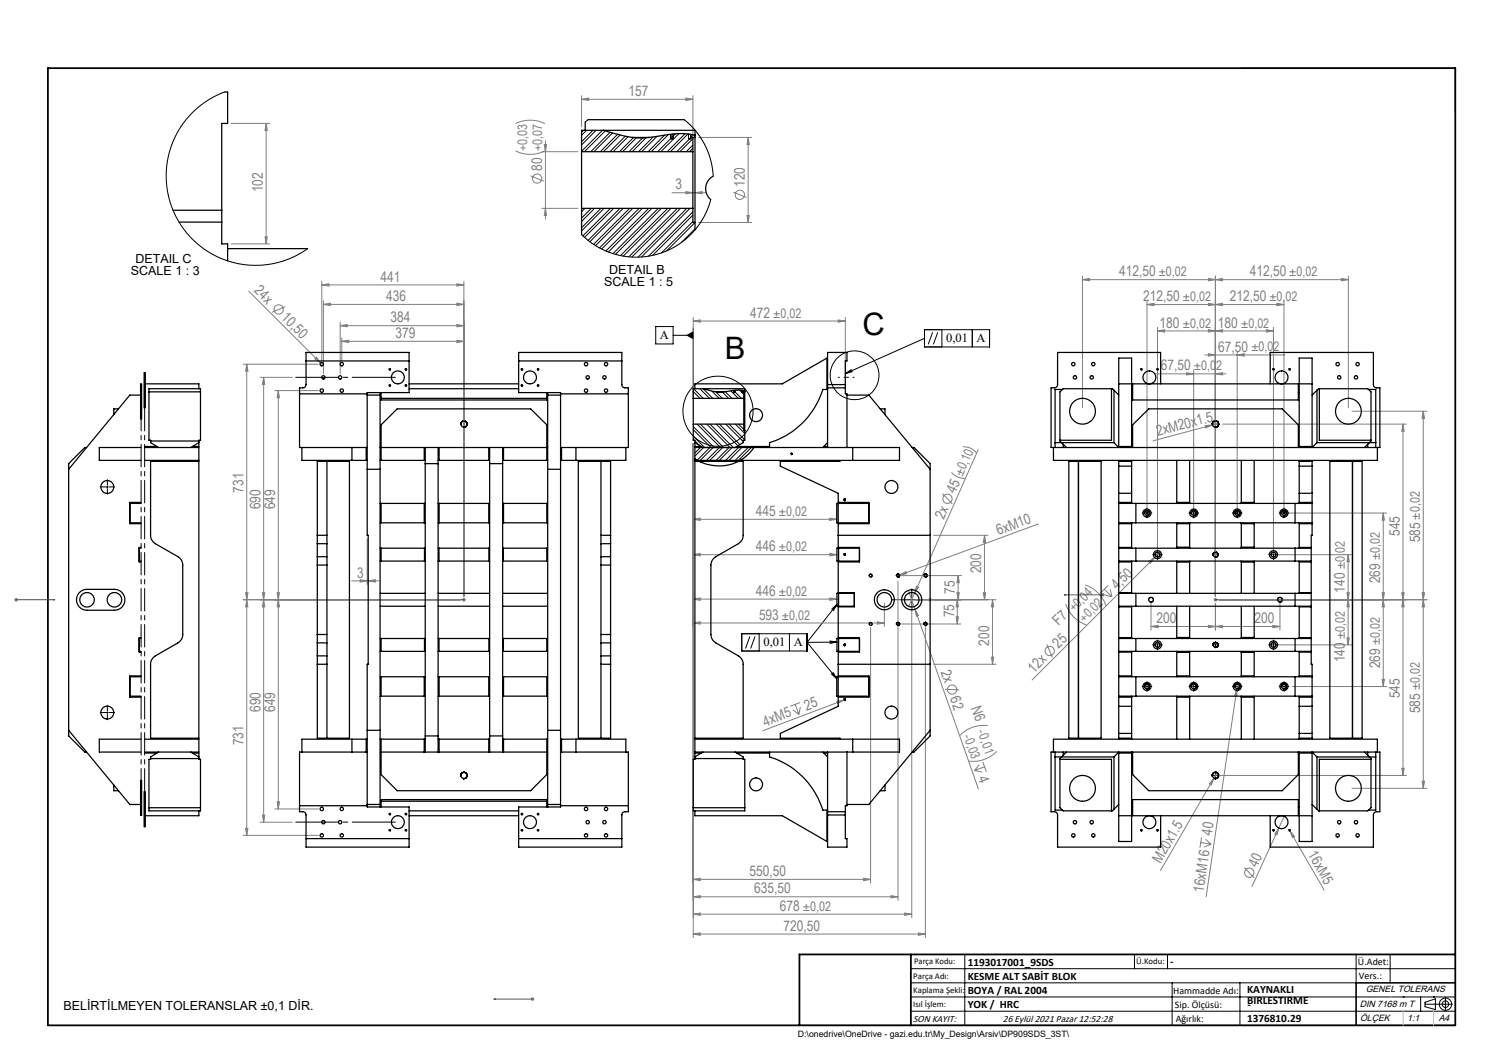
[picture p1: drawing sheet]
<svg xmlns="http://www.w3.org/2000/svg" width="420mm" height="297mm" viewBox="0 0 420 297" stroke-linecap="round" stroke-linejoin="round" font-family="sans-serif">
<g fill="none" stroke="#808080" stroke-width=".28">
<path d="M65.2 34.8h10.9M75.1 34.8v34M75.1 34.8l.3 2h-.6zM145.4 34.9a9.2 9.2 0 0 1 8.3 0M153.8 39.8v22M164 28l2.1-.3v.6zM164 27v8.8M164 28h31.4M193.5 27.7l1.9 .3-1.9 .3zM195.4 27v10.8M197.1 38.8h14.9M211 38.8l.3 2h-.6z"/>
<path d="M211 38.8v24M145.4 42.6a9.5 9.5 0 0 0 8.3 0M149.6 49.6l3.8 1.5M152.9 42.8h10.2M152.9 58.8h10.2M153.5 40.8h.7l-.4 2zM153.8 58.8l.4 2h-.7zM189.5 54.4h9.5M193.5 54l1.9 .4-1.9 .3zM196 54.4l2-.4v.7zM206.8 54.2l3.7 1.5M65.2 68.8h10.9"/>
<path d="M74.8 66.8h.6l-.3 2zM90.8 79.4v22.3M130.8 79.4v88.8M197.1 62.8h14.9M210.7 60.8h.6l-.3 2zM305.3 78.9l2-.4v.7zM305.3 77.9v37.1M305.3 78.9h75M340.9 78.5l1.9 .4-1.9 .3zM342.8 78.9l2-.4v.7zM342.8 77.9v90.3M378.4 78.5l1.9 .4-1.9 .3z"/>
<path d="M380.3 77.9v37.1M70.2 82.1l20.2 20.3M80.5 86.5l-3.7 1.6M90.8 80.4l2-.4v.7zM90.8 80.4h40M91.2 85.9l2-.4v.7zM91.2 85.9h39.6M91.2 84.8v20.6M96 91.9l1.9-.4v.7zM96 90.8v14.6M96 91.9h34.8M96.4 96.3l2-.3v.6z"/>
<path d="M96.4 95.3v6.4M96.4 96.3h34.4M128.9 96l1.9 .3-1.9 .3zM128.9 91.5l1.9 .4-1.9 .3zM128.9 85.5l1.9 .4-1.9 .3zM128.9 80l1.9 .4-1.9 .3zM195.5 90.6l2-.4v.7zM195.5 89.6v19.9M195.5 90.6h42.9M236.4 90.2l2 .4-2 .3zM238.4 89.6v18.8M323.5 85.9l2-.4v.7z"/>
<path d="M323.5 84.9v58.8M323.5 85.9h38.7M326.5 93.3l2-.3v.7zM326.5 92.3v63.1M326.5 93.3h32.7M340.9 85.5l1.9 .4-1.9 .3zM340.9 93l1.9 .3-1.9 .4zM340.9 99.8l1.9 .3-1.9 .3zM342.8 85.9l2-.4v.7zM342.8 93.3l2-.3v.7zM349 99.1v44.6M357.2 93l2 .3-2 .4z"/>
<path d="M359.2 92.3v63.1M360.2 85.5l2 .4-2 .3zM362.2 84.9v58.8M68.6 102.7h21.2M69.6 102.7l.4 2h-.7zM69.6 102.7v132.9M73.3 106.4h9.1M74.4 106.4v125.5M74.4 106.4l.3 2h-.7zM77.5 110.2h12.3M78.5 110.2l.3 2h-.6zM78.5 110.2v118"/>
<path d="M88.8 101.2l.5-.5 1.1 1.7zM90.4 102.4l.7 .6M325.8 105.4h20M334.7 105.1l2 .3-2 .4zM336.7 104.5v39.2M339.8 100.1h22.6M341.9 119.9l-16.7 4.5M342.8 105.4l2-.3v.7zM343.7 119.4l-1.8 .5M344.9 119.6h51.8M349 100.1l2-.3v.6zM381.4 116h21.1"/>
<path d="M395.7 119.6l.4 2h-.7zM395.7 119.6v99.1M401.5 116l.3 2h-.7zM401.5 116v106.4M195.5 125.2v139.3M265.9 139.2l2.7 2.9M268.4 133.2l2 1.5 1.8 .2M271.6 126l2.1 .4 1.7 1.3M275.9 126.9l-19.6 44.1M339.9 120l2-.1-1.8 .8zM103.6 152v12.8M195.5 156.5l2-.4v.7z"/>
<path d="M195.5 146.5l2-.3v.6zM195.5 156.5h40.6M195.5 146.5h40.5M234 146.2l2 .3-2 .3zM234.1 156.1l2 .4-2 .3zM263.3 151h15.4M277.7 151l.3 2h-.6zM277.7 151v18.2M292.9 147.8l-39.1 14.4M324 158.4l1.7-1.2-1.2 1.7zM327.3 155.6l-36.2 36.2M360.2 156.5h21"/>
<path d="M363.1 144.7h28.1M380.3 156.5l.3 1.9h-.7zM380.3 156.5v25.4M390.2 144.7l.3 2h-.6zM390.2 144.7v48.9M4.1 169.2h.9M4.2 168.8l.7 .7M4.6 168.7v1M4.9 168.8l-.7 .7M68.6 169.2h61.3M69.3 167.2h.7l-.4 2zM69.6 169.2l.3 2h-.6z"/>
<path d="M74 167.2h.7l-.3 2zM74.4 169.2l.3 2h-.7zM78.2 167.2h.6l-.3 2zM78.5 169.2l.3 2h-.6zM99.2 163.8h7.7M101.6 163.5l2 .3-2 .4zM103.9 163.8l2-.3v.7zM130.4 169.2h.9M130.5 168.8l.7 .7M130.8 168.7v1M131.2 168.8l-.7 .7M195.5 169l2-.3v.6z"/>
<path d="M195.5 175.7l2-.3v.6zM195.5 169h40.6M195.5 175.7h53.9M234.1 168.7l2 .3-2 .3zM245.6 177v72.1M247.4 175.4l2 .3-2 .3zM249.4 170.2v6.5M253.3 164v89.9M253.8 162.2l1.7-1 .2 .6zM253.8 162.2l-.9 .3M254.3 162.3h17M254.3 176h16.7"/>
<path d="M256.2 166.5l19.8 56M257.2 170.2v88.7M258.1 171.8l1 1.8-.6 .2zM258.2 169.2h22.8M258.5 165.3l.6 .3-1.1 1.7zM261 177v87.5M262 168.8l.7 .7M262.4 168.7v1M262.7 168.8l-.7 .7M269.7 174h.6l-.3 2zM269.9 167.2h.7l-.3 2zM270 169.2v6.8"/>
<path d="M270 169.2l.3 2h-.6zM270.3 162.3v6.9M270.3 162.3l.3 2.1h-.7zM277.4 167.2h.6l-.3 2zM280 169.2v18.2M280 169.2l.3 2h-.7zM300.6 170.4a9.3 9.3 0 0 0 5.9 5.9M306.1 165a9.3 9.3 0 0 1 5.8 5.8M310.6 167.8h.9M310.7 167.4l.7 .7M311 167.3v1M311.4 167.4l-.7 .7"/>
<path d="M311.5 166.2l2.1 2.1M311.6 167.8l2 .5M312.6 165.1l-2.2 2.1M313.2 166.2l.4 2.1M324.7 176.7l2-.3v.7zM324.7 170.2v7.5M324.7 176.7h36.3M340.9 176.4l1.9 .3-1.9 .4zM342.3 169.2h1.1M342.5 168.8l.7 .7M342.8 176.7l2-.3v.7zM342.8 168.7v1"/>
<path d="M342.8 170.2v7.5M343.2 168.8l-.7 .7M343.9 169.2h58.6M359 176.4l2 .3-2 .4zM361 170.2v7.5M379.9 167.2h.7l-.3 2zM379.9 179.9h.7l-.3 2zM380.3 169.2l.3 2h-.7zM389.9 167.2h.6l-.3 2zM390.2 169.2l.3 2h-.6zM395.4 167.2h.7l-.4 2zM395.7 169.2l.4 2h-.7z"/>
<path d="M401.1 167.2h.7l-.3 2zM401.5 169.2l.3 2h-.7zM224.3 198.7l1.1 2.8M225.7 198.2l-2.8 1M225.7 199.4l-.3 2.1M236.1 197.8l2-.4-1.8 1zM238.1 197.4l-22.9 8.7M238.5 197.3l-.4 .1M263.3 187.4h17.7M266.6 194.4l3.9 .2M279.6 185.3h.7l-.3 2.1zM295.3 181.7l1.6 3.8"/>
<path d="M348.9 194.3v2.1l-.6-.1zM348.9 194.3l-8.7 58.6M349.1 192.9l-.2 1.4M360.2 181.9h21M364.5 193.6h26.7M389.9 191.6h.6l-.3 2zM223.7 200.2l1.7 1.3M274.9 217.3l2.1 .5M276.2 215.6l-1.3 1.7M277.2 214.9l1 2.8M277.7 216.3l-2.8 1M278.6 204.7a9 9 0 0 0-7.8 2.7"/>
<path d="M281.2 211.9a9.3 9.3 0 0 1-7.9 2.8M342.4 219.5l-.7 1.9-.6-.3zM342.4 219.5l-15.1 26M343.3 217.9l-.9 1.6M343.9 218.7h52.8M395.4 216.7h.7l-.4 2zM68.6 235.6h21.2M69.3 233.6h.6l-.3 2zM73.3 231.9h9.1M74 229.9h.7l-.3 2zM77.5 228.2h12.3M78.2 226.2h.6l-.3 2z"/>
<path d="M338.7 237.7l2.9 .4M338.9 236.2l-.4 2.9M340 236.7l1.6 1.4M341.6 238.1l-1.9 .8M360.7 233.5l-.5 2-.6-.3zM360.7 233.5l-7.6 16.5M362.2 230.3l-1.5 3.2M363.6 234l.3 .4M363.9 234.4l1.3 1.5-.6 .4zM363.9 234.4l9.6 16.7M381.4 222.4h21.1M401.1 220.3h.7l-.3 2.1z"/>
<path d="M195.5 257.8l2-.3v.7zM195.5 252.9l2-.3v.7zM195.5 248l2-.3v.7zM195.5 257.8h61.7M195.5 252.9h57.8M195.5 248h50.1M243.6 247.7l2 .3-2 .4zM251.3 252.6l2 .3-2 .4zM255.2 257.5l2 .3-2 .4zM351 244.7l2.8 2.9M195.5 263.5l2-.4v.7zM195.5 263.5h65.5"/>
<path d="M259 263.1l2 .4-2 .3zM149.7 281.8h1M149.9 281.4l.7 .7M150.2 281.3v1M150.6 281.4l-.7 .7"/>
<circle cx="151.5" cy="50.4" r="1.3"/>
<circle cx="208.7" cy="55" r="1.31"/>
<circle cx="78.6" cy="87.3" r="1.31"/>
<circle cx="267.2" cy="140.7" r="1.31"/>
<circle cx="268.5" cy="194.5" r="1.31"/>
<circle cx="296.1" cy="183.6" r="1.31"/>
<circle cx="352.4" cy="246.2" r="1.31"/>
</g>
<g fill="none" stroke="#000" stroke-width=".28">
<path d="M350.2 19.2h60.3v12.6M189.9 37.8v1.4h-.7v-1.3M194.2 37.8v1.4h.7v-1.3M185 92.1h4.9v4.9h-4.9zM189.9 94.6h5.6M193.8 94.6l1.7-1v1.9zM195.5 92.6v19.8M260.8 93h18.3v4.9h-18.3zM260.8 95.4l-22.4 10M263.1 93.7l-1.3 3.4M264.5 93.7l-1.2 3.4M265.7 93v4.9"/>
<path d="M274.2 93v4.9M39.6 108.3v10M39.8 108.3v10M40 108.3v10M40.6 105.1v10M40.8 105.1v10M41 105.1v10M109.7 108.8a.22 .22 0 0 1 .2-.3 .22 .22 0 0 1 .2 .2 .22 .22 0 0 1-.2 .2M109.7 104.2a.22 .22 0 0 1 .2-.3 .22 .22 0 0 1 .2 .3 .22 .22 0 0 1-.2 .2M114.3 108.8a.22 .22 0 0 1 .2-.3 .22 .22 0 0 1 .2 .2 .22 .22 0 0 1-.3 .2M114.3 104.2a.22 .22 0 0 1 .1-.3 .22 .22 0 0 1 .3 .3 .22 .22 0 0 1-.3 .2M130 119.9a.91 .91 0 0 1 .7-1.2 .91 .91 0 0 1 1 1 .91 .91 0 0 1-1.1 .8"/>
<path d="M147 108.8a.22 .22 0 0 1 .2-.3 .22 .22 0 0 1 .2 .3 .22 .22 0 0 1-.3 .1M147 104.2a.22 .22 0 0 1 .2-.3 .22 .22 0 0 1 .2 .3 .22 .22 0 0 1-.3 .2M151.6 108.8a.22 .22 0 0 1 .2-.3 .22 .22 0 0 1 .2 .3 .22 .22 0 0 1-.3 .1M151.6 104.2a.22 .22 0 0 1 .1-.3 .22 .22 0 0 1 .3 .3 .22 .22 0 0 1-.3 .2M207.3 110.1v.6h-.3v-.6M209.2 110.1v.6h.3v-.6M240.1 104.2l-1.7 1.2M240.4 104.8l-2 .6M321.7 104.2a.22 .22 0 0 1 .2-.3 .22 .22 0 0 1 .2 .3 .22 .22 0 0 1-.2 .2M326.2 104.2a.22 .22 0 0 1 .2-.3 .22 .22 0 0 1 .3 .3 .22 .22 0 0 1-.3 .2M341.9 119.9a.91 .91 0 0 1 .8-1.2 .91 .91 0 0 1 1 1 .91 .91 0 0 1-1.1 .8M342.6 119.6h.5"/>
<path d="M342.8 119.4v.4M359 104.2a.22 .22 0 0 1 .2-.3 .22 .22 0 0 1 .2 .3 .22 .22 0 0 1-.2 .2M363.5 104.2a.22 .22 0 0 1 .2-.3 .22 .22 0 0 1 .3 .3 .22 .22 0 0 1-.3 .2M30.1 137.4h.4M30.3 137.1v.5M223.1 128.1a.24 .24 0 0 1 .2-.3 .24 .24 0 0 1 .2 .3 .24 .24 0 0 1-.3 .2M238.1 141a.24 .24 0 0 1 .2-.2 .24 .24 0 0 1 .2 .2 .24 .24 0 0 1-.3 .2M238.1 156.5a.22 .22 0 0 1 .2-.3 .22 .22 0 0 1 .2 .3 .22 .22 0 0 1-.3 .2M322.8 144.9a.72 .72 0 0 1 .7-.9 .72 .72 0 0 1 .7 .8 .72 .72 0 0 1-.9 .6M323.3 144.7h.4M323.5 144.5v.5M325.8 156.6a.73 .73 0 0 1 .7-.9 .73 .73 0 0 1 .7 .9 .73 .73 0 0 1-.9 .6"/>
<path d="M326.2 156.5h.5M326.5 156.2v.5M336 144.9a.72 .72 0 0 1 .6-.9 .72 .72 0 0 1 .8 .8 .72 .72 0 0 1-.9 .6M336.5 144.7h.4M336.7 144.5v.5M342.1 156.6a.74 .74 0 0 1 .7-.9 .74 .74 0 0 1 .8 .8 .74 .74 0 0 1-.9 .7M342.6 156.5h.5M342.8 156.2v.5M348.3 144.9a.73 .73 0 0 1 .6-.9 .73 .73 0 0 1 .8 .7 .73 .73 0 0 1-.9 .7M348.8 144.7h.4M349 144.5v.5M358.5 156.6a.74 .74 0 0 1 .6-.9 .74 .74 0 0 1 .8 .8 .74 .74 0 0 1-.9 .7"/>
<path d="M359 156.5h.4M359.2 156.2v.5M361.5 144.9a.72 .72 0 0 1 .6-.9 .72 .72 0 0 1 .8 .7 .72 .72 0 0 1-.9 .7M361.9 144.7h.5M362.2 144.5v.5M209.2 178.7h18.4v4.9h-18.4zM211.5 179.5l-1.2 3.4M213 179.5l-1.3 3.4M214.1 178.7v4.9M222.7 178.7v4.9M236.1 170.5l-8.5 10.7M236.1 170.5l-1 1.7"/>
<path d="M236.1 170.5l-1.5 1.3M245.1 176.1a.44 .44 0 0 1 .4-.5 .44 .44 0 0 1 .5 .4 .44 .44 0 0 1-.5 .4M245.1 162.5a.45 .45 0 0 1 .4-.6 .45 .45 0 0 1 .5 .5 .45 .45 0 0 1-.5 .4M252.9 162.5a.47 .47 0 0 1 .4-.6 .47 .47 0 0 1 .5 .5 .47 .47 0 0 1-.6 .4M252.9 176.1a.45 .45 0 0 1 .4-.6 .45 .45 0 0 1 .5 .5 .45 .45 0 0 1-.6 .4M253.1 176h.4M253.1 162.3h.4M253.3 162.1v.5M253.3 175.8v.4M256.9 169.2h.5M257.2 168.9v.5M260.6 176.1a.45 .45 0 0 1 .4-.6 .45 .45 0 0 1 .5 .5 .45 .45 0 0 1-.6 .4"/>
<path d="M260.6 162.5a.47 .47 0 0 1 .4-.6 .47 .47 0 0 1 .5 .5 .47 .47 0 0 1-.6 .4M260.8 176h.5M260.8 162.3h.5M261 162.1v.5M261 175.8v.4M324 169.4a.72 .72 0 0 1 .6-1 .72 .72 0 0 1 .8 .8 .72 .72 0 0 1-.9 .7M360.3 169.4a.72 .72 0 0 1 .7-.9 .72 .72 0 0 1 .7 .7 .72 .72 0 0 1-.9 .7M227.6 181.2l8.4 10.2M234.1 180.8l2 .3M234.5 190.1l1.5 1.3M235 189.7l1 1.7M236.1 181.1l-8.5 .1"/>
<path d="M236.1 181.1l-2 .4M238.1 197.4a.24 .24 0 0 1 .2-.3 .24 .24 0 0 1 .2 .3 .24 .24 0 0 1-.3 .2M238.1 182a.22 .22 0 0 1 .1-.3 .22 .22 0 0 1 .3 .2 .22 .22 0 0 1-.3 .2M322.8 193.8a.73 .73 0 0 1 .7-.9 .73 .73 0 0 1 .8 .8 .73 .73 0 0 1-1 .6M323.3 193.6h.4M323.5 193.4v.4M325.8 182.1a.73 .73 0 0 1 .6-.9 .73 .73 0 0 1 .8 .8 .73 .73 0 0 1-.9 .6M326.2 181.9h.5M326.5 181.7v.4M336 193.8a.73 .73 0 0 1 .7-.9 .73 .73 0 0 1 .8 .8 .73 .73 0 0 1-1 .6M336.5 193.6h.4M336.7 193.4v.4"/>
<path d="M342.1 182.1a.74 .74 0 0 1 .6-1 .74 .74 0 0 1 .9 .8 .74 .74 0 0 1-.9 .7M342.6 181.9h.5M342.8 181.7v.4M348.3 193.8a.74 .74 0 0 1 .6-.9 .74 .74 0 0 1 .8 .8 .74 .74 0 0 1-.9 .6M348.8 193.6h.4M349 193.4v.4M358.5 182.1a.74 .74 0 0 1 .6-1 .74 .74 0 0 1 .8 .8 .74 .74 0 0 1-.9 .7M359 181.9h.4M359.2 181.7v.4M361.5 193.8a.73 .73 0 0 1 .6-.9 .73 .73 0 0 1 .8 .8 .73 .73 0 0 1-.9 .6M361.9 193.6h.5M362.2 193.4v.4"/>
<path d="M30.1 201h.4M30.3 200.8v.4M130 219a.92 .92 0 0 1 .7-1.2 .92 .92 0 0 1 1.1 1 .92 .92 0 0 1-1.2 .8M341.9 219a.92 .92 0 0 1 .8-1.2 .92 .92 0 0 1 1 1 .92 .92 0 0 1-1.1 .8M342.6 218.7h.5M342.8 218.5v.4M39.6 220.1v10M39.8 220.1v10M40 220.1v10zM40.6 223.2v10M40.8 223.2v10M41 223.2v10"/>
<path d="M109.7 229.7a.22 .22 0 0 1 .2-.3 .22 .22 0 0 1 .2 .2 .22 .22 0 0 1-.2 .2M109.7 234.2a.22 .22 0 0 1 .2-.3 .22 .22 0 0 1 .2 .3 .22 .22 0 0 1-.2 .2M114.3 229.7a.22 .22 0 0 1 .1-.3 .22 .22 0 0 1 .3 .2 .22 .22 0 0 1-.3 .2M114.3 234.2a.22 .22 0 0 1 .1-.3 .22 .22 0 0 1 .3 .3 .22 .22 0 0 1-.3 .2M147 229.7a.22 .22 0 0 1 .2-.3 .22 .22 0 0 1 .2 .2 .22 .22 0 0 1-.3 .2M147 234.2a.22 .22 0 0 1 .2-.3 .22 .22 0 0 1 .2 .3 .22 .22 0 0 1-.3 .2M151.6 229.7a.22 .22 0 0 1 .1-.3 .22 .22 0 0 1 .3 .2 .22 .22 0 0 1-.3 .2M151.6 234.2a.22 .22 0 0 1 .1-.3 .22 .22 0 0 1 .3 .3 .22 .22 0 0 1-.3 .2M321.7 234.2a.22 .22 0 0 1 .2-.3 .22 .22 0 0 1 .2 .3 .22 .22 0 0 1-.2 .2M326.2 234.2a.22 .22 0 0 1 .2-.3 .22 .22 0 0 1 .3 .3 .22 .22 0 0 1-.3 .2M359 234.2a.22 .22 0 0 1 .2-.3 .22 .22 0 0 1 .2 .3 .22 .22 0 0 1-.2 .2M363.5 234.2a.22 .22 0 0 1 .2-.3 .22 .22 0 0 1 .3 .3 .22 .22 0 0 1-.3 .2"/>
<path d="M256.9 273.2h153.6M256.9 277.2h153.6M272.1 269.2v20M320 269.2v4M329.3 269.2v4M330.6 277.2v12M349.7 277.2v12M382.5 269.2v20M392.1 269.2v8M225.5 289.2h185M256.9 281.2h153.6M256.9 285.2h153.6"/>
<path d="M395.8 281.2h.1M400.7 281.2v4M402 283.2h7.7M402 282.7l2.9-1v3.1l-2.9-.9zM404.4 281.2h.1M407.7 281.3v3.8"/>
<circle cx="202.5" cy="116" r="9.9"/>
<circle cx="241" cy="105.9" r="6.9"/>
<circle cx="407.7" cy="283.2" r=".93"/>
<circle cx="407.7" cy="283.2" r="1.74"/>
</g>
<g fill="none" stroke="#00f" stroke-width=".28">
<path d="M4.4 169.2h.3zM4.6 169.2h.1M4.6 169.2h10.9M15.5 169.2h-.6h.6M125.4 169.2h5.4M125.4 169.2h.5h-.5M130.7 169.2h.3zM130.8 169.2h.1M251.5 169.2h.5h-.5M251.5 169.2h10.9M262.2 169.2h.3zM262.4 169.2h.1"/>
<path d="M300.2 167.8h.5h-.5M300.2 167.8h10.8M310.9 167.8h.3zM311 167.8h.1M342.7 169.2h.3zM342.8 169.2h.1M342.8 169.2h5.5M348.3 169.2h-.6h.6M139.3 281.8h10.9M139.3 281.8h.6h-.6M150.1 281.8h.3zM150.2 281.8h.1"/>
</g>
<g fill="none" stroke="#000" stroke-width=".28" stroke-dasharray="15.2 1.3 1.3 1.3">
<path d="M342.4 119.6h-.6M342.9 119.2v-.7M343.3 119.6h.6M29.8 137.3h-1.6M30.3 136.9v-1.6M30.3 137.8v1.6M30.7 137.3h1.6M342.9 120.1v.6M323.1 144.7h-.9M323.5 144.2v-.9M323.5 145.2v.9M324 144.7h.9"/>
<path d="M326 156.4h-.9M326.5 156v-.9M326.5 156.9v.9M327 156.4h.9M336.3 144.7h-.9M336.7 144.2v-.9M336.7 145.2v.9M337.2 144.7h.9M342.4 156.4h-.4M342.9 156v-.4M342.9 156.9v.4M343.3 156.4h.4"/>
<path d="M348.5 144.7h-.9M349 144.2v-.9M349 145.2v.9M349.5 144.7h.9M358.8 156.4h-.9M359.2 156v-.9M359.2 156.9v.9M359.7 156.4h.9M361.7 144.7h-.9M362.2 144.2v-.9M362.2 145.2v.9M362.6 144.7h.9"/>
<path d="M252.9 162.3h-.2M252.9 176h-.2M253.3 161.9v-.2M253.3 162.8v.1M253.3 175.5v-.1M253.3 176.4v.2M253.8 162.3h.1M253.8 176h.1M256.7 169.2h-2.6M257.2 168.7v-2.6M257.2 169.6v2.6M257.6 169.2h2.6"/>
<path d="M260.6 176h-.2M260.6 162.3h-.2M261.1 175.5v-.1M261.1 176.4v.2M261.1 161.9v-.2M261.1 162.8v.1M261.5 176h.2M261.5 162.3h.2M323.1 193.6h-.9M323.5 193.2v-1M323.5 194.1v.9M324 193.6h.9"/>
<path d="M326 181.9h-.9M326.5 181.4v-.9M326.5 182.3v.9M327 181.9h.9M336.3 193.6h-.9M336.7 193.2v-1M336.7 194.1v.9M337.2 193.6h.9M342.4 181.9h-.4M342.9 181.4v-.4M342.9 182.3v.4M343.3 181.9h.4"/>
<path d="M348.5 193.6h-.9M349 193.2v-1M349 194.1v.9M349.5 193.6h.9M358.8 181.9h-.9M359.2 181.4v-.9M359.2 182.3v.9M359.7 181.9h.9M361.7 193.6h-.9M362.2 193.2v-1M362.2 194.1v.9M362.6 193.6h.9"/>
<path d="M29.8 201h-1.6M30.3 200.5v-1.6M30.3 201.4v1.6M30.7 201h1.6M342.4 218.7h-.6M342.9 218.2v-.6M342.9 219.2v.6M343.3 218.7h.6"/>
</g>
<path d="M111.5 106.4h-28.1M83.4 231.9h28.1" fill="none" stroke="#000" stroke-width=".28" stroke-dasharray="15.2 1.3 1.3 1.3" stroke-dashoffset="3.1"/>
<path d="M236.5 106.4h4.4" fill="none" stroke="#000" stroke-width=".28" stroke-dasharray="15.2 1.3 1.3 1.3" stroke-dashoffset="14.9"/>
<path d="M39.8 108.3v121.8" fill="none" stroke="#000" stroke-width=".28" stroke-dasharray="6.3 1.3 1.3 1.3" stroke-dashoffset="3.2"/>
<path d="M40.8 105.1v128.1" fill="none" stroke="#000" stroke-width=".28" stroke-dasharray="6.3 1.3 1.3 1.3" stroke-dashoffset=".1"/>
<path d="M410.5 277.2h-28v12" fill="none" stroke="#000" stroke-width=".35"/>
<path d="M13.5 19.2h397v270h-397zM256.9 269.2v20M410.5 269.2h-185v20" fill="none" stroke="#000" stroke-width=".5"/>
<path d="M392.1 281.2h.1M395.8 285.2v4M404.4 285.2v4" fill="none" stroke="#c0c0c0" stroke-width=".28"/>
<path d="M193.8 94.6l1.7-1v1.9z" fill="#000"/>
<g fill="#00f">
<path d="M347.7 169.2h.6zM342.7 169.2h.3z"/>
<path d="M125.4 169.2h.5zM130.7 169.2h.3zM150.1 281.8h.3zM139.3 281.8h.6zM4.4 169.2h.3zM14.9 169.2h.6z"/>
<path d="M310.9 167.8h.3zM300.2 167.8h.5z"/>
<path d="M262.2 169.2h.3zM251.5 169.2h.5z"/>
</g>
<g fill="#808080">
<path d="M88.8 101.2l.5-.5 1.1 1.7z"/>
<path d="M339.9 120l2-.1-1.8 .8z"/>
<path d="M253.8 162.2l1.7-1 .2 .6z"/>
<path d="M236.1 197.8l2-.4-1.8 1z"/>
<path d="M324 158.4l1.7-1.2-1.2 1.7z"/>
<path d="M342.4 219.5l-.7 1.9-.6-.3z"/>
<path d="M360.7 233.5l-.5 2-.6-.3z"/>
<path d="M258.5 165.3l.6 .3-1.1 1.7z"/>
<path d="M348.9 194.3v2.1l-.6-.1z"/>
<path d="M258.1 171.8l1 1.8-.6 .2z"/>
<path d="M363.9 234.4l1.3 1.5-.6 .4z"/>
<path d="M103.9 163.8l2-.3v.7zM101.6 163.5l2 .3-2 .4z"/>
<path d="M342.8 105.4l2-.3v.7zM334.7 105.1l2 .3-2 .4zM340.9 85.5l1.9 .4-1.9 .3zM323.5 85.9l2-.4v.7zM340.9 78.5l1.9 .4-1.9 .3zM305.3 78.9l2-.4v.7zM340.9 93l1.9 .3-1.9 .4zM326.5 93.3l2-.3v.7zM340.9 176.4l1.9 .3-1.9 .4zM324.7 176.7l2-.3v.7zM236.4 90.2l2 .4-2 .3zM195.5 90.6l2-.4v.7zM234.1 156.1l2 .4-2 .3zM195.5 156.5l2-.4v.7zM128.9 96l1.9 .3-1.9 .3zM96.4 96.3l2-.3v.6zM128.9 91.5l1.9 .4-1.9 .3zM96 91.9l1.9-.4v.7zM128.9 85.5l1.9 .4-1.9 .3zM91.2 85.9l2-.4v.7zM128.9 80l1.9 .4-1.9 .3zM90.8 80.4l2-.4v.7z"/>
<path d="M340.9 99.8l1.9 .3-1.9 .3zM349 100.1l2-.3v.6zM342.8 85.9l2-.4v.7zM360.2 85.5l2 .4-2 .3zM342.8 78.9l2-.4v.7zM378.4 78.5l1.9 .4-1.9 .3zM342.8 93.3l2-.3v.7zM357.2 93l2 .3-2 .4zM342.8 176.7l2-.3v.7zM359 176.4l2 .3-2 .4zM195.5 257.8l2-.3v.7zM255.2 257.5l2 .3-2 .4zM195.5 252.9l2-.3v.7zM251.3 252.6l2 .3-2 .4zM195.5 263.5l2-.4v.7zM259 263.1l2 .4-2 .3zM195.5 146.5l2-.3v.6zM234 146.2l2 .3-2 .3zM195.5 169l2-.3v.6zM234.1 168.7l2 .3-2 .3zM195.5 175.7l2-.3v.6zM247.4 175.4l2 .3-2 .3zM195.5 248l2-.3v.7zM243.6 247.7l2 .3-2 .4zM164 28l2.1-.3v.6zM193.5 27.7l1.9 .3-1.9 .3z"/>
<path d="M196 54.4l2-.4v.7zM193.5 54l1.9 .4-1.9 .3z"/>
<path d="M74.8 66.8h.6l-.3 2zM75.1 34.8l.3 2h-.6z"/>
<path d="M389.9 167.2h.6l-.3 2zM390.2 144.7l.3 2h-.6zM395.4 167.2h.7l-.4 2zM395.7 119.6l.4 2h-.7zM401.1 167.2h.7l-.3 2zM401.5 116l.3 2h-.7zM379.9 167.2h.7l-.3 2zM380.3 156.5l.3 1.9h-.7zM74 229.9h.7l-.3 2zM74.4 169.2l.3 2h-.7zM78.2 167.2h.6l-.3 2zM78.5 110.2l.3 2h-.6zM69.3 167.2h.7l-.4 2zM69.6 102.7l.4 2h-.7zM210.7 60.8h.6l-.3 2zM211 38.8l.3 2h-.6z"/>
<path d="M380.3 169.2l.3 2h-.7zM379.9 179.9h.7l-.3 2zM390.2 169.2l.3 2h-.6zM389.9 191.6h.6l-.3 2zM395.7 169.2l.4 2h-.7zM395.4 216.7h.7l-.4 2zM401.5 169.2l.3 2h-.7zM401.1 220.3h.7l-.3 2.1zM270.3 162.3l.3 2.1h-.7zM269.9 167.2h.7l-.3 2zM277.7 151l.3 2h-.6zM277.4 167.2h.6l-.3 2zM280 169.2l.3 2h-.7zM279.6 185.3h.7l-.3 2.1zM270 169.2l.3 2h-.6zM269.7 174h.6l-.3 2zM74.4 106.4l.3 2h-.7zM74 167.2h.7l-.3 2zM78.5 169.2l.3 2h-.6zM78.2 226.2h.6l-.3 2zM69.6 169.2l.3 2h-.6zM69.3 233.6h.6l-.3 2zM153.5 40.8h.7l-.4 2zM153.8 58.8l.4 2h-.7z"/>
</g>
<g fill="none" stroke="#000" stroke-width=".35">
<path d="M63.3 26h.9v8.8h-1.7v24.5M165.1 34.4v2.4M165.8 33.8h27.2M170.2 36.8l6.1 1.6 2.1 .4M178.4 38.8l1.6 .1 3.1-.1M178.4 38.8h4.7M196 38.1a25.4 25.4 0 0 0-10.5 .3l-2.4 .4M196 38.8v24M196 38.8v-2h-32v6M196 38.8h-.6v4M48.8 59.3h13.7M62.5 59.3v3.3"/>
<path d="M164 42.8v16M164 58.8v7.4M164 58.8h31.4M164 42.8h31.4M195.4 42.8v16M195.4 58.8v4h.6M201.2 49.7a4 4 0 0 0-.7 6.6M50.5 62.6h12M62.5 62.6v6.2h1.7v4.8M64.2 70.1h22.6M196 62.8v2M33.4 115.3h-1.3v1.6"/>
<path d="M39.8 111.4h-3.2l-17.2 21M40.8 108.3h15.3v1.3M42 110.5h14.6M84.5 111.1h19.1M86.3 101.8h29.1M103.6 111.4h3.6M107.2 110.7v116.9M107.5 110.7v2.1h46.7v-2.1M107.5 112.4h46.7M115.4 108.3h30.9M115.4 109.6h30.9M146.3 101.8h29.1"/>
<path d="M154.5 111.4h3.6M154.5 110.7v116.9M158.1 111.1h19.1M195.5 112.4v7.2M195.5 119.6v4.6h.5v1.7h1.8M195.5 119.6h14.3M195.5 112.4h14.3M196 109.6v-1.3h24.7l12.6-7.3v8.9M198.3 109.6l3.8 .9M202.1 110.5h2.1M209.8 112.4v7.2M209.8 119.6v1.9h.3"/>
<path d="M210.1 110.2l-1.6-.2-4.3 .5M210.1 110.5v11M210.1 110.5v-.9h-14.6v2.8M210.1 110.5h-.3v1.9M233.4 109.9h-1.3a22.7 22.7 0 0 1-15 14.9v1.4M233.4 108.5v.9M233.4 109.4h5M233.4 108.5v-9.1h5.5v2.4h-.5v6.7M233.4 109.4v16.8M233.4 108.5h5M238.4 108.5v.9M238.4 109.4v1.7h.5v15.1"/>
<path d="M238.9 111.4h6.2l17.3 21M248.3 115.3h1.3v1.6M299.6 109.9h-2v14.9M313.5 109.6v14.6h-14.5M314.2 110.1l-.4-.5h-13.9l-.9 .9v13.9l1.8 1.8M314.2 110.1v14.7M314.2 110.1l1.4 1.3M315.6 108.3h3.6M319.2 110.7h.3M319.5 108.3h46.7v4.5h-46.7zM327.4 108.3v-8.9h-29.1v9.1a.9 .9 0 0 1-.9 .9h-.9v16.8h92.7v-16.8h-.9a.9 .9 0 0 1-.9-.9v-9.1h-29.1v8.9M366.2 110.7h.3"/>
<path d="M366.5 108.3h3.6M371.5 110.1l.4-.5h13.9l.9 .9v13.9l-1.8 1.8M371.5 110.1v14.7M371.5 110.1l-1.4 1.3M372.1 109.6v14.6h14.6M386 109.9h2.1v14.9M24.4 126.2h-.5l-4.5 4.6v76.8l4.5 4.5h.5M39.8 126.2h-11.8v3.7h11.8M40.8 125.9h3.5M40.8 126.2h15.3v3.7h-15.3M42.5 130.1h13.6v78.1h-13.6v-20.8a2.69 2.69 0 0 1 1.3-2.4l6.4-3.7a2.7 2.7 0 0 0 1.3-2.3v-19.6a2.69 2.69 0 0 0-1.3-2.4l-6.4-3.7a2.91 2.91 0 0 1-1.3-2.3zM42.5 124.4h13.6"/>
<path d="M54.3 125.9h1.8v-1.7h.5v-14.6h-14.6v14.6h.5v.6l2.2 1.4M56.1 124.8l-2.3 1.4M85.2 126.2v3.7h18.4M92.2 130.1v20.9M99.3 126.2v3.7M103.3 126.2v3.7M103.6 126.2h-19.1v-16.8h.9a.9 .9 0 0 0 .9-.9v-9.1h29.1v11.3h-11.8v40.3h.3v36.4h-.3v40.2h11.8v11.3h-29.1v-9a.9 .9 0 0 0-.9-1h-.9v-16.8h19.1M103.6 132.4h3.6M107.2 126.2h47.3M107.2 129.9h12.7M107.5 129.9v-10.1l4.5-4.5h37.7l4.5 4.5v10.1M119.7 126.2v3.7"/>
<path d="M119.9 126.2v85.9M119.9 130.8h3.7M123.6 129.9h14.5M123.6 126.2v85.9M123.9 126.2v3.7M137.9 126.2v3.7M138.1 130.8h3.7M138.1 126.2v85.9M141.8 129.9h12.7M141.8 126.2v85.9M142 126.2v3.7M154.5 132.4h3.6"/>
<path d="M158.1 126.2h19.1v-16.8h-.9a.9 .9 0 0 1-.9-.9v-9.1h-29.1v11.3h11.8v116.9h-11.8v11.3h29.1v-9a.9 .9 0 0 1 .9-1h.9v-16.8h-19.1M158.4 126.2v3.7M162.5 126.2v3.7M169.5 130.1v20.9M176.5 126.2v3.7h-18.4M196 130.1h13.6v20.9a2.69 2.69 0 0 1-1.3 2.3l-6.4 3.7a2.83 2.83 0 0 0-1.4 2.4v19.6a2.84 2.84 0 0 0 1.4 2.3l6.4 3.7a2.91 2.91 0 0 1 1.3 2.4v20.8h-13.6zM196 126.2h57.7v3.7h-57.7zM196 124.8l2.3 1.4M196 129.4l.7 .5M197.2 130.1a12.8 12.8 0 0 0 11.1 0M197.8 130.1v.3M207.8 125.9h9.3"/>
<path d="M210.1 121.5v2.7h-.5v.6l-2.2 1.4M212.7 126.2l-1.4 1.7-2.5 2M232.3 125.9h1.1M233.4 124.8l-1.3 1.4M236.9 129.9v.2h-16.8v1.4l16.3 7.6v2.6h8.7v6h-8.7v6.7h6v4.1h-6v8.7h4.6v4h-4.6v8.6h6v4.1h-6v6.7h8.7v6h-8.7v2.6l-16.3 7.7v1.3h16.8v.3M240.5 126.2v3.7M257.3 126.2h.5l4.6 4.6v76.8l-4.6 4.5h-.5M297.1 126.2v3.7h91.4v-3.7M297.6 124.8v1.4M297.6 124.8h16.6M299.9 125.3v.9M301.5 130.1h9.1v78.1h-9.1z"/>
<path d="M304.2 130.1v78.1M314.2 124.8l1.4 1.4v-25.2h3.6v25.2M315.6 125.9h3.6M315.6 130.1h3.6M315.6 131.5h3.6M315.6 139.1h3.6M315.6 129.9v78.6M319.2 129.9v12.1M319.5 126.2v-6.4l4.5-4.5h37.7l4.5 4.5v6.4M331.9 129.9v12.1M335.6 129.9v12.1M350.1 129.9v12.1"/>
<path d="M353.8 129.9v12.1M366.5 125.9h3.6M366.5 129.9v12.1M366.5 130.1h3.6M366.5 131.5h3.6M366.5 139.1h3.6M370.1 129.9v21.1h-.2v36.4h.2v21.1M371.5 124.8l-1.4 1.4v-25.2h-3.6v25.2M371.5 124.8h16.6M375.1 130.1h9.1v78.1h-9.1zM381.5 130.1v78.1M385.8 125.3v.9"/>
<path d="M388.1 124.8v1.4M36.6 147.5h3.2M36.6 142h3.2M39.3 154.6h.5M39.3 158.3h.5M39.8 154.4h-.5v4.1h.5M39.8 141.7h-3.2v6h3.2M89.5 151v2.3M89.5 157v2.4M89.5 151v-20.9h9.1v78.1h-9.1v-20.8M89.5 151h2.7M89.5 153.3h2.7"/>
<path d="M89.5 153.3v3.7M89.5 159.4v19.6M89.5 157h2.7M89.5 159.4h2.7M92.2 151v2.3M92.2 157v2.4M92.2 153.3v3.7M92.2 159.4v19.6M107.2 154.6h12.7M107.2 158.3h12.7M107.2 147.5h12.7M107.2 142h12.7"/>
<path d="M107.5 142v5.5M107.5 154.6v3.7M119.7 142v5.5M119.7 154.6v3.7M123.6 154.6h14.5M123.6 158.3h14.5M123.6 147.5h14.5M123.6 142h14.5M123.8 154.6v3.7M123.9 142v5.5M137.9 142v5.5M137.9 154.6v3.7"/>
<path d="M141.8 154.6h12.7M141.8 158.3h12.7M141.8 147.5h12.7M141.8 142h12.7M142 154.6v3.7M142 142v5.5M154.2 142v5.5M154.2 154.6v3.7M169.5 151v2.3M169.5 157v2.4M169.5 151h2.7M169.5 153.3h2.7"/>
<path d="M169.5 157h2.7M169.5 159.4h2.7M169.5 153.3v3.7M169.5 159.4v19.6M172.2 151v2.3M172.2 157v2.4M172.2 151v-20.9h-9.1v78.1h9.1v-20.8M172.2 153.3v3.7M172.2 159.4v19.6M236.4 151h26M236.4 142v5.5M236.5 154.6v3.7"/>
<path d="M242.4 154.6h-6.3v3.7h6.3M245.1 142h-9.1v5.5h9.1M315.6 158.5h3.6M315.6 147.7h3.6M315.6 154.4h3.6M315.6 141.7h3.6M315.6 154.6h54.3M315.6 158.3h54.3M315.6 147.5h54.5M315.6 142h54.5M319.2 147.5v7.1M319.2 158.3v9.1"/>
<path d="M320.4 142v5.5M320.4 154.6v3.7M331.9 158.5h3.7M331.9 147.7h3.7M331.9 141.7h3.7M331.9 154.3h3.7M331.9 147.5v7.1M331.9 158.3v9.1M335.6 147.5v7.1M335.6 158.3v9.1M350.1 158.5h3.7M350.1 147.7h3.7"/>
<path d="M350.1 141.7h3.7M350.1 147.5v7.1M350.1 158.3v9.1M350.1 154.3h3.7M353.8 147.5v7.1M353.8 158.3v9.1M365.3 142v5.5M365.3 154.6v3.7M366.5 147.5v7.1M366.5 158.3v9.1M366.5 158.5h3.4M366.5 147.7h3.6"/>
<path d="M366.5 154.4h3.4M366.5 141.7h3.6M22.3 167.2a3.1 3.1 0 0 1 2.3-1h7.7a2.95 2.95 0 0 1 2.9 3 2.95 2.95 0 0 1-2.9 2.9h-7.7a2.96 2.96 0 0 1-2.8-1.7 2.96 2.96 0 0 1 .5-3.2zM39.8 179.8h-.5v4.1h.5M89.5 179v2.3M89.5 179h2.7M92.2 179v2.3M107.2 167.4h12.7M107.2 171h12.7M123.6 167.4h14.5M123.6 171h14.5M141.8 167.4h12.7"/>
<path d="M141.8 171h12.7M169.5 179v2.3M169.5 179h2.7M172.2 179v2.3M236.5 167.4v3.6M241 167.4h-4.9v3.6h4.9M315.6 179.8h3.6M315.6 171.2h3.6M315.6 167.2h3.6M315.6 167.4h54.3M315.6 171h54.3M319.2 171v9.1"/>
<path d="M320.4 167.4v3.6M331.9 179.8h3.7M331.9 171v9.1M335.6 171v9.1M350.1 179.8h3.7M350.1 171v9.1M353.8 171v9.1M365.3 167.4v3.6M366.5 171v9.1M366.5 179.8h3.4M366.5 171.2h3.4M366.5 167.2h3.4"/>
<path d="M36.6 190.9h3.2M36.6 196.4h3.2M39.3 180.1h.5M39.3 183.7h.5M39.8 190.6h-3.2v6h3.2M89.5 185v2.4M89.5 187.4h2.7M89.5 181.3v3.7M89.5 185h2.7M89.5 181.3h2.7M92.2 185v2.4M92.2 181.3v3.7"/>
<path d="M92.2 187.4v20.8M107.2 180.1h12.7M107.2 183.7h12.7M107.2 190.9h12.7M107.2 196.4h12.7M107.5 180.1v3.6M107.5 190.9v5.5M119.7 190.9v5.5M119.7 180.1v3.6M123.6 180.1h14.5M123.6 183.7h14.5M123.6 190.9h14.5"/>
<path d="M123.6 196.4h14.5M123.8 180.1v3.6M123.9 190.9v5.5M137.9 190.9v5.5M137.9 180.1v3.6M141.8 180.1h12.7M141.8 183.7h12.7M141.8 190.9h12.7M141.8 196.4h12.7M142 180.1v3.6M142 190.9v5.5M154.2 180.1v3.6"/>
<path d="M154.2 190.9v5.5M169.5 185v2.4M169.5 187.4h2.7M169.5 185h2.7M169.5 181.3h2.7M169.5 181.3v3.7M169.5 187.4v20.8M172.2 185v2.4M172.2 181.3v3.7M236.4 187.4h26M236.4 190.9v5.5M236.5 180.1v3.6"/>
<path d="M242.4 180.1h-6.3v3.6h6.3M245.1 190.9h-9.1v5.5h9.1M315.6 199.2h3.6M315.6 190.6h3.6M315.6 183.9h3.6M315.6 196.6h3.6M315.6 180.1h54.3M315.6 183.7h54.3M315.6 190.9h54.5M315.6 196.4h54.5M319.2 183.7v7.2M319.2 196.4v12.1"/>
<path d="M320.4 180.1v3.6M320.4 190.9v5.5M331.9 190.6h3.7M331.9 196.6h3.7M331.9 184h3.7M331.9 183.7v7.2M331.9 196.4v12.1M335.6 183.7v7.2M335.6 196.4v12.1M350.1 190.6h3.7M350.1 196.6h3.7M350.1 183.7v7.2"/>
<path d="M350.1 196.4v12.1M350.1 184h3.7M353.8 183.7v7.2M353.8 196.4v12.1M365.3 180.1v3.6M365.3 190.9v5.5M366.5 183.7v7.2M366.5 196.4v12.1M366.5 199.2h3.6M366.5 190.6h3.6M366.5 183.9h3.4M366.5 196.6h3.6"/>
<path d="M19.4 206l17.2 20.9h3.2M39.8 208.5h-11.8v3.6h11.8M40.8 212.4h3.5M40.8 208.5h15.3v3.6h-15.3M42.5 214h13.6M44.7 212.1l-2.2 1.4v.7h-.5v14.5h14.6v-14.5h-.5v-1.8h-1.8M53.8 212.1l2.3 1.4M99.3 208.5v3.6M103.3 208.5v3.6M103.6 208.5h-18.4v3.6M103.6 206h3.6M107.2 212.1h47.3"/>
<path d="M107.2 208.5h12.7M107.5 208.5v10l4.5 4.5h37.7l4.5-4.5v-10M119.7 208.5v3.6M119.9 207.6h3.7M123.6 208.5h14.5M123.9 208.5v3.6M137.9 208.5v3.6M138.1 207.6h3.7M141.8 208.5h12.7M142 208.5v3.6M154.5 206h3.6M158.1 208.5h18.4v3.6"/>
<path d="M158.4 208.5v3.6M162.5 208.5v3.6M196 208.5h57.7v3.6h-57.7zM196 214h13.6M198.3 212.1l-2.3 1.4M207.4 212.1l2.2 1.4v.7h.5v14.5h-14.6v-14.5h.5v-1.8h1.8M207.8 212.4h9.3M217.1 212.1v1.4a22.7 22.7 0 0 1 15 15h1.3M232.1 212.1l1.3 1.4M232.3 212.4h1.1M233.4 212.1v16.8M238.9 212.1v15.2h-.5v1.6"/>
<path d="M240.5 208.5v3.6M262.4 206l-17.3 20.9h-6.2M297.1 212.1v-3.6h91.4v3.6M297.6 213.5v15h2M297.6 213.5h16.6M297.6 212.1v1.4M299 214.2h14.5v14.5M299.9 212.1v.9M300.8 212.1l-1.8 1.9v13.8l.9 .9h13.9l.4-.4M314.2 213.5v14.8M315.6 212.4h3.6M315.6 206.9h3.6"/>
<path d="M315.6 208.2h3.6M319.2 212.1v25.2h-3.6v-25.2l-1.4 1.4M319.5 212.1v6.4l4.5 4.5h37.7l4.5-4.5v-6.4M366.5 212.1v25.2h3.6v-25.2l1.4 1.4M366.5 212.4h3.6M366.5 206.9h3.6M366.5 208.2h3.6M371.5 213.5h16.6M371.5 213.5v14.8M384.9 212.1l1.8 1.9v13.8l-.9 .9h-13.9l-.4-.4M385.8 212.1v.9M386.7 214.2h-14.6v14.5"/>
<path d="M388.1 213.5v15h-2.1M388.1 212.1v1.4M32.1 221.4v1.6h1.3M42 227.8h14.6M56.1 228.7v1.4h-15.3M84.5 227.3h19.1M86.3 236.5h29.1M103.6 226.9h3.6M107.5 227.6v-2.1h46.7v2.1M107.5 226h46.7M115.4 230.1h30.9M115.4 228.7h30.9"/>
<path d="M146.3 236.5h29.1M154.5 226.9h3.6M158.1 227.3h19.1M195.5 227.8h14.6M233.3 228.5v8.8l-12.6-7.2h-24.7v-1.4M233.4 228.9v1M233.4 229.9v9h5.5v-2.4h-.5v-6.6M233.4 228.9h5M233.4 229.9h5M238.4 228.9v1M249.6 221.4v1.6h-1.3M315.6 230.1h3.6"/>
<path d="M315.6 226.9l-1.4 1.4M319.2 227.6h.3M319.5 225.5h46.7v4.6h-46.7zM327.4 230.1v8.8h-29.1v-9a.9 .9 0 0 0-.9-1h-.9v-16.8h92.7v16.8h-.9a.9 .9 0 0 0-.9 1v9h-29.1v-8.8M366.2 227.6h.3M366.5 230.1h3.6M370.1 226.9l1.4 1.4"/>
<circle cx="90.8" cy="110.2" r=".49"/>
<circle cx="90.8" cy="102.7" r=".48"/>
<circle cx="91.2" cy="106.5" r=".47"/>
<circle cx="95.9" cy="106.5" r=".47"/>
<circle cx="96.4" cy="102.7" r=".47"/>
<circle cx="96.4" cy="110.2" r=".48"/>
<circle cx="110" cy="104.2" r=".18"/>
<circle cx="110" cy="108.7" r=".18"/>
<circle cx="112.2" cy="106.5" r="1.81"/>
<circle cx="114.5" cy="104.2" r=".19"/>
<circle cx="114.5" cy="108.7" r=".19"/>
<circle cx="130.8" cy="119.6" r=".84"/>
<circle cx="147.2" cy="108.7" r=".19"/>
<circle cx="147.2" cy="104.2" r=".19"/>
<circle cx="149.5" cy="106.5" r="1.81"/>
<circle cx="151.8" cy="108.7" r=".19"/>
<circle cx="151.8" cy="104.2" r=".19"/>
<circle cx="165.3" cy="102.7" r=".48"/>
<circle cx="165.3" cy="110.2" r=".49"/>
<circle cx="165.8" cy="106.4" r=".48"/>
<circle cx="170.5" cy="106.4" r=".48"/>
<circle cx="170.9" cy="102.7" r=".47"/>
<circle cx="170.9" cy="110.2" r=".48"/>
<circle cx="213.3" cy="117.1" r="1.81"/>
<circle cx="302.8" cy="102.7" r=".48"/>
<circle cx="303.2" cy="106.5" r=".48"/>
<circle cx="305.3" cy="116" r="3.6"/>
<circle cx="307.9" cy="106.5" r=".48"/>
<circle cx="308.4" cy="102.7" r=".47"/>
<circle cx="321.9" cy="104.2" r=".19"/>
<circle cx="324.2" cy="106.5" r="1.82"/>
<circle cx="326.5" cy="104.2" r=".18"/>
<circle cx="342.8" cy="119.6" r=".83"/>
<circle cx="359.2" cy="104.2" r=".19"/>
<circle cx="361.5" cy="106.4" r="1.81"/>
<circle cx="363.7" cy="104.2" r=".19"/>
<circle cx="377.3" cy="102.7" r=".48"/>
<circle cx="377.8" cy="106.5" r=".48"/>
<circle cx="380.4" cy="116" r="3.6"/>
<circle cx="382.5" cy="106.5" r=".48"/>
<circle cx="382.9" cy="102.7" r=".48"/>
<circle cx="30.3" cy="137.4" r="1.82"/>
<circle cx="251.4" cy="137.3" r="1.81"/>
<circle cx="238.3" cy="141" r=".19"/>
<circle cx="238.3" cy="156.4" r=".2"/>
<circle cx="323.5" cy="144.7" r=".63"/>
<circle cx="323.5" cy="144.7" r="1.13"/>
<circle cx="326.5" cy="156.4" r=".65"/>
<circle cx="326.5" cy="156.5" r="1.13"/>
<circle cx="336.7" cy="144.7" r=".64"/>
<circle cx="336.7" cy="144.7" r="1.12"/>
<circle cx="342.8" cy="156.4" r=".65"/>
<circle cx="349" cy="144.7" r=".63"/>
<circle cx="349" cy="144.7" r="1.13"/>
<circle cx="359.2" cy="156.4" r="1.14"/>
<circle cx="359.2" cy="156.4" r=".64"/>
<circle cx="362.2" cy="144.7" r=".63"/>
<circle cx="362.2" cy="144.7" r="1.13"/>
<circle cx="24.5" cy="169.2" r="2.04"/>
<circle cx="32.3" cy="169.2" r="2.04"/>
<circle cx="245.6" cy="176" r=".38"/>
<circle cx="245.6" cy="162.3" r=".39"/>
<circle cx="249.4" cy="169.2" r="2.04"/>
<circle cx="249.5" cy="169.2" r="2.82"/>
<circle cx="253.3" cy="176" r=".38"/>
<circle cx="253.3" cy="162.3" r=".39"/>
<circle cx="257.2" cy="169.2" r="2.04"/>
<circle cx="257.2" cy="169.2" r="2.82"/>
<circle cx="261" cy="176" r=".38"/>
<circle cx="261" cy="162.3" r=".39"/>
<circle cx="324.7" cy="169.2" r=".64"/>
<circle cx="361" cy="169.2" r=".64"/>
<circle cx="238.3" cy="181.9" r=".19"/>
<circle cx="238.3" cy="197.4" r=".19"/>
<circle cx="323.5" cy="193.6" r="1.14"/>
<circle cx="323.5" cy="193.6" r=".64"/>
<circle cx="326.5" cy="181.9" r=".64"/>
<circle cx="326.5" cy="181.9" r="1.12"/>
<circle cx="336.7" cy="193.6" r="1.13"/>
<circle cx="336.7" cy="193.6" r=".65"/>
<circle cx="342.9" cy="181.9" r=".64"/>
<circle cx="349" cy="193.6" r="1.14"/>
<circle cx="349" cy="193.6" r=".64"/>
<circle cx="359.2" cy="181.9" r=".63"/>
<circle cx="359.2" cy="181.9" r="1.13"/>
<circle cx="362.2" cy="193.6" r="1.14"/>
<circle cx="362.2" cy="193.6" r=".64"/>
<circle cx="30.3" cy="201" r="1.81"/>
<circle cx="130.8" cy="218.7" r=".84"/>
<circle cx="251.4" cy="201" r="1.81"/>
<circle cx="342.8" cy="218.7" r=".83"/>
<circle cx="90.8" cy="235.6" r=".48"/>
<circle cx="90.8" cy="228.2" r=".49"/>
<circle cx="91.2" cy="231.9" r=".47"/>
<circle cx="95.9" cy="231.9" r=".47"/>
<circle cx="96.4" cy="235.6" r=".47"/>
<circle cx="96.4" cy="228.2" r=".48"/>
<circle cx="110" cy="229.6" r=".18"/>
<circle cx="110" cy="234.2" r=".18"/>
<circle cx="112.2" cy="231.9" r="1.81"/>
<circle cx="114.5" cy="234.2" r=".19"/>
<circle cx="114.5" cy="229.6" r=".19"/>
<circle cx="147.2" cy="229.6" r=".19"/>
<circle cx="147.2" cy="234.2" r=".19"/>
<circle cx="149.5" cy="231.9" r="1.81"/>
<circle cx="151.8" cy="229.6" r=".19"/>
<circle cx="151.8" cy="234.2" r=".19"/>
<circle cx="165.3" cy="228.2" r=".49"/>
<circle cx="165.3" cy="235.6" r=".48"/>
<circle cx="165.8" cy="231.9" r=".48"/>
<circle cx="170.5" cy="231.9" r=".48"/>
<circle cx="170.9" cy="235.6" r=".47"/>
<circle cx="170.9" cy="228.2" r=".48"/>
<circle cx="213.3" cy="221.2" r="1.81"/>
<circle cx="302.8" cy="235.6" r=".49"/>
<circle cx="303.2" cy="231.9" r=".48"/>
<circle cx="305.3" cy="222.4" r="3.6"/>
<circle cx="307.9" cy="231.9" r=".48"/>
<circle cx="308.4" cy="235.6" r=".48"/>
<circle cx="321.9" cy="234.2" r=".19"/>
<circle cx="324.2" cy="231.9" r="1.82"/>
<circle cx="326.5" cy="234.2" r=".18"/>
<circle cx="359.2" cy="234.2" r=".19"/>
<circle cx="361.5" cy="231.9" r="1.81"/>
<circle cx="363.7" cy="234.2" r=".19"/>
<circle cx="377.3" cy="235.6" r=".49"/>
<circle cx="377.8" cy="231.9" r=".48"/>
<circle cx="380.4" cy="222.4" r="3.6"/>
<circle cx="382.5" cy="231.9" r=".48"/>
<circle cx="382.9" cy="235.6" r=".49"/>
</g>
<g fill="none" stroke="#000" stroke-width=".28">
<path d="M63.3 26l-4.5 2.1-3.9 3.1-2.3 2.4-1.6 2.1-2.4 4.7-1.4 4.9-.3 2.6v2.9l.3 3 .6 2.5 .8 2.6 1.2 2.6 3 4.4 2.1 2.2 1.8 1.5 2 1.4 2.6 1.5 5 1.7 2.8 .5 2.8 .2 4.8-.5 3-.7 2.1-.8 2.4-1.1 2.6-1.7M164.6 36.8l-.6 .5M165.5 36.8l-1.5 1.4M165.8 33.8l-.7 .6M167.3 36.8l-3.3 3.2M168.1 36.8l-4.1 4.1M169.9 36.8l-5.9 5.9M170.7 36.9l-5.8 5.9M172.1 37.3l-5.4 5.5M172.8 37.5l-5.3 5.3M174.2 37.9l-4.9 4.9M174.9 38.1l-4.7 4.7"/>
<path d="M176.4 38.4l-4.4 4.4M177.1 38.6l-4.2 4.2M178.7 38.8l-4 4M179.5 38.9l-3.9 3.9M181.3 38.9l-3.9 3.9M182.2 38.9l-3.9 3.9M184.3 38.6l-4.2 4.2M185.3 38.4l-4.3 4.4M187.5 38.1l-4.7 4.7M188.5 38l-4.8 4.8M190.5 37.7l-5 5.1M191.5 37.7l-5.1 5.1"/>
<path d="M193 33.8l3.4 3.3 2.5 3.8 1.5 4.1 .6 2.6 .2 2.1M193.3 37.7l-5.1 5.1M194.1 37.8l-5 5M195.4 39.1l-3.6 3.7M195.7 38l-4.8 4.8M196 38.5l-.2 .3M164.1 58.8h-.1M165 58.8l-1 .9M166.8 58.8l-2.8 2.7M167.7 58.8l-3.7 3.6M169.5 58.8l-5.5 5.4M170.4 58.8l-6.4 6.3"/>
<path d="M172.2 58.8l-7.8 7.7M173.1 58.8l-8.2 8.2M174.9 58.8l-9 9M175.8 58.8l-9.4 9.4M177.6 58.8l-10.2 10.1M178.5 58.8l-10.5 10.5M180.3 58.8l-11.2 11.1M181.2 58.8l-11.5 11.4M183 58.8l-12.1 12M183.9 58.8l-12.3 12.3M185.7 58.8l-12.8 12.7M186.5 58.8l-12.9 13"/>
<path d="M188.3 58.8l-13.3 13.3M189.3 58.8l-13.5 13.4M191.1 58.8l-13.7 13.6M191.9 58.8l-13.7 13.7M193.7 58.8l-13.7 13.7M194.6 58.8l-13.7 13.7M195.4 40.9l-1.8 1.9M195.4 59.8l-12.4 12.4M195.4 41.8l-.9 1M200.5 56.3l-.9 2.8-1.2 2.3-1.8 2.7-2.3 2.6-2.2 1.8-2 1.3-2.9 1.3-2.3 .8-3.1 .5-3.4 .1-4.7-.7-2.7-1-2.2-1-2.7-1.8-2.1-1.8M195.4 62.5l-8.8 8.8M195.4 60.7l-11.3 11.3"/>
<path d="M196 64.6l-3.8 3.8M196 62.8l-8 8M195.5 110.5l1.9 1.9M195.5 112.2l.2 .2M195.6 109.6l2.8 2.8M196.6 119.6l6.6 6.6M197.4 109.6l2.7 2.8M197.6 119.6l6.5 6.6M198.3 109.6l2.7 2.8M199.4 119.6l6.5 6.6M200.2 119.6l6.6 6.6M200.8 110.3l2 2.1"/>
<path d="M201.9 110.5l1.8 1.9M202 119.6l6.1 6.1M202.9 119.6l5.8 5.8M203.8 110.6l1.7 1.8M204.6 110.5l1.8 1.9M204.7 119.6l4.9 4.9M205.6 119.6l4.5 4.5M206.1 110.2l2.1 2.2M206.9 110.1l2.2 2.3M207.4 119.6l2.7 2.7M208.3 119.6l1.5 1.5M208.6 110.1l1.2 1.1"/>
<path d="M209.6 110.1l.4 .4M195.5 123.9l.3 .3M195.5 121.2l5.1 5M195.5 123l3.3 3.2M195.5 120.3l5.9 5.9M196 124.4l1.2 1.2M197.3 130.1v.1M197.6 126.2l-1.6 1.6M198.4 126.2l-2.4 2.5M200.2 126.2l-3.6 3.6M201.2 126.2l-3.7 3.7M202.9 126.2l-3.6 3.7"/>
<path d="M203.8 126.2l-3.6 3.7M205.6 126.2l-3.6 3.7M206.5 126.2l-3.6 3.7M208.3 126.2l-3.6 3.7M209.2 126.2l-3.6 3.7M211 126.2l-3.6 3.7M211.9 126.2l-3.6 3.7"/>
</g>
<g font-size="8.7">
<text x="243.3" y="94.4">C</text>
<text x="204.5" y="101.4">B</text>
</g>
<g font-size="4.1" fill="#808080">
<text x="177.3" y="27.1">157</text>
<text x="152.9" y="48.2" transform="rotate(-90 152.9 48.2)">80</text>
<text x="190.5" y="53.4">3</text>
<text x="210.1" y="52.8" transform="rotate(-90 210.1 52.8)">120</text>
<text x="74.2" y="54.3" transform="rotate(-90 74.2 54.3)">102</text>
<text x="315.7" y="77.9">412,50 ±0,02</text>
<text x="352.5" y="77.9">412,50 ±0,02</text>
<text x="71.5" y="82.1" transform="rotate(45 71.5 82.1)">24x</text>
<text x="107.3" y="79.4">441</text>
<text x="79.2" y="89.8" transform="rotate(45 79.2 89.8)">10,50</text>
<text x="108.9" y="84.9">436</text>
<text x="211.6" y="89.6">472 ±0,02</text>
<text x="322.5" y="84.9">212,50 ±0,02</text>
<text x="346.9" y="84.9">212,50 ±0,02</text>
<text x="110.2" y="90.9">384</text>
<text x="111.6" y="95.3">379</text>
<text x="327.1" y="92.4">180 ±0,02</text>
<text x="343.5" y="92.4">180 ±0,02</text>
<text x="343.6" y="99.2">67,50 ±0,02</text>
<text x="327.4" y="104.5">67,50 ±0,02</text>
<text x="326.6" y="123" transform="rotate(-15 326.6 123)">2xM20x1.5</text>
<text x="68.7" y="139" transform="rotate(-90 68.7 139)">731</text>
<text x="73.4" y="143.7" transform="rotate(-90 73.4 143.7)">690</text>
<text x="77.6" y="143.7" transform="rotate(-90 77.6 143.7)">649</text>
<text x="269.4" y="139.3" transform="rotate(-66 269.4 139.3)">45 ±0,10</text>
<text x="213.2" y="145.5">445 ±0,02</text>
<text x="266.2" y="146.6" transform="rotate(-66 266.2 146.6)">2x</text>
<text x="213.2" y="155.5">446 ±0,02</text>
<text x="281.7" y="150.9" transform="rotate(-20 281.7 150.9)">6xM10</text>
<text x="394.8" y="151.2" transform="rotate(-90 394.8 151.2)">545</text>
<text x="400.6" y="153" transform="rotate(-90 400.6 153)">585 ±0,02</text>
<text x="276.8" y="161.7" transform="rotate(-90 276.8 161.7)">200</text>
<text x="100.8" y="162.9">3</text>
<text x="269.3" y="167.4" transform="rotate(-90 269.3 167.4)">75</text>
<text x="315.1" y="166.5" transform="rotate(-45 315.1 166.5)">4,50</text>
<text x="379.3" y="167.1" transform="rotate(-90 379.3 167.1)">140 ±0,02</text>
<text x="389.3" y="164.5" transform="rotate(-90 389.3 164.5)">269 ±0,02</text>
<text x="213.2" y="168.1">446 ±0,02</text>
<text x="214.1" y="174.8">593 ±0,02</text>
<text x="269.1" y="174.1" transform="rotate(-90 269.1 174.1)">75</text>
<text x="298.6" y="176.5" transform="rotate(-45 298.6 176.5)">F7 +0,04</text>
<text x="326.2" y="175.8">200</text>
<text x="353.9" y="175.8">200</text>
<text x="279.1" y="182.1" transform="rotate(-90 279.1 182.1)">200</text>
<text x="298.6" y="183.1" transform="rotate(-45 298.6 183.1)">25</text>
<text x="265.3" y="189.4" transform="rotate(71 265.3 189.4)">2x</text>
<text x="291.6" y="190" transform="rotate(-45 291.6 190)">12x</text>
<text x="379.3" y="186.8" transform="rotate(-90 379.3 186.8)">140</text>
<text x="389.3" y="188.5" transform="rotate(-90 389.3 188.5)">269 ±0,02</text>
<text x="267.9" y="196.9" transform="rotate(71 267.9 196.9)">62</text>
<text x="394.8" y="196.9" transform="rotate(-90 394.8 196.9)">545</text>
<text x="73.4" y="200.8" transform="rotate(-90 73.4 200.8)">690</text>
<text x="77.6" y="200.8" transform="rotate(-90 77.6 200.8)">649</text>
<text x="227.4" y="200.5" transform="rotate(-21 227.4 200.5)">25</text>
<text x="273.8" y="199.8" transform="rotate(71 273.8 199.8)">N6 -0,01</text>
<text x="400.6" y="201.2" transform="rotate(-90 400.6 201.2)">585 ±0,02</text>
<text x="215.8" y="204.9" transform="rotate(-21 215.8 204.9)">4xM5</text>
<text x="68.7" y="210.3" transform="rotate(-90 68.7 210.3)">731</text>
<text x="275.9" y="219.4" transform="rotate(71 275.9 219.4)">4</text>
<text x="341.8" y="235.8" transform="rotate(-82 341.8 235.8)">40</text>
<text x="327.4" y="243.7" transform="rotate(-60 327.4 243.7)">M20x1.5</text>
<text x="354.6" y="244.8" transform="rotate(-65 354.6 244.8)">40</text>
<text x="368.8" y="241" transform="rotate(60 368.8 241)">16xM5</text>
<text x="211.4" y="247.1">550,50</text>
<text x="339.4" y="251.8" transform="rotate(-82 339.4 251.8)">16xM16</text>
<text x="212.7" y="252">635,50</text>
<text x="220" y="256.9">678 ±0,02</text>
<text x="221" y="262.5">720,50</text>
</g>
<g font-size="3.7" fill="#808080">
<text x="148.7" y="42.5" transform="rotate(-90 148.7 42.5)">+0,03</text>
<text x="152.9" y="42.5" transform="rotate(-90 152.9 42.5)">+0,07</text>
<text x="305.9" y="175.7" transform="rotate(-45 305.9 175.7)">+0,02</text>
<text x="379.3" y="180.3" transform="rotate(-90 379.3 180.3)">±0,02</text>
<text x="271.7" y="207.5" transform="rotate(71 271.7 207.5)">-0,03</text>
</g>
<g font-size="3.5">
<text x="36.9" y="77.7">SCALE 1 : 3</text>
<text x="38.2" y="74.2">DETAIL C</text>
<text x="171.8" y="77.2">DETAIL B</text>
<text x="170.4" y="80.7">SCALE 1 : 5</text>
<text x="186.2" y="95.7">A</text>
<text x="266.9" y="96.5">0,01</text>
<text x="275.4" y="96.5">A</text>
<text x="215.3" y="182.3">0,01</text>
<text x="223.9" y="182.3">A</text>
<text x="17.9" y="284.9">BELİRTİLMEYEN TOLERANSLAR ±0,1 DİR.</text>
</g>
<g font-size="3.2">
<text x="272.9" y="272.3">1193017001_9SDS</text>
<text x="330" y="272.2">-</text>
<text x="272.9" y="280.3">BOYA / RAL 2004</text>
<text x="272.9" y="276.3">KESME ALT SABİT BLOK</text>
<text x="351.8" y="280">KAYNAKLI</text>
<text x="272.9" y="284.4">YOK / HRC</text>
<text x="351.8" y="283.2">BIRLESTIRME</text>
<text x="351.9" y="284.3">-</text>
<text x="351.8" y="288.3">1376810.29</text>
</g>
<g font-size="2.8">
<text x="383" y="272.2">Ü.Adet:</text>
<text x="330.9" y="280.3">Hammadde Adı:</text>
<text x="383.3" y="276">Vers.:</text>
<text x="331.4" y="284.3">Sip. Ölçüsü:</text>
<text x="257.6" y="288.3">SON KAYIT:</text>
<text x="282.9" y="288.3">26 Eylül 2021 Pazar 12:52:28</text>
<text x="331.6" y="288.3">Ağırlık:</text>
</g>
<g font-size="2.6">
<text x="385.2" y="279.9">GENEL TOLERANS</text>
<text x="383.5" y="284">DIN 7168 m T</text>
<text x="383.6" y="288.1">ÖLÇEK</text>
<text x="396.9" y="288.1">1:1</text>
<text x="405.8" y="288.1">A4</text>
</g>
<g font-size="2.5">
<text x="257.9" y="272">Parça Kodu:</text>
<text x="320.5" y="272">Ü.Kodu:</text>
<text x="257.6" y="280">Kaplama Şekli:</text>
<text x="257.6" y="276">Parça Adı:</text>
<text x="257.6" y="284.1">Isıl İşlem:</text>
<text x="225" y="292.6">D:\onedrive\OneDrive - gazi.edu.tr\My_Design\Arsiv\DP909SDS_3ST\</text>
</g>
</svg>
